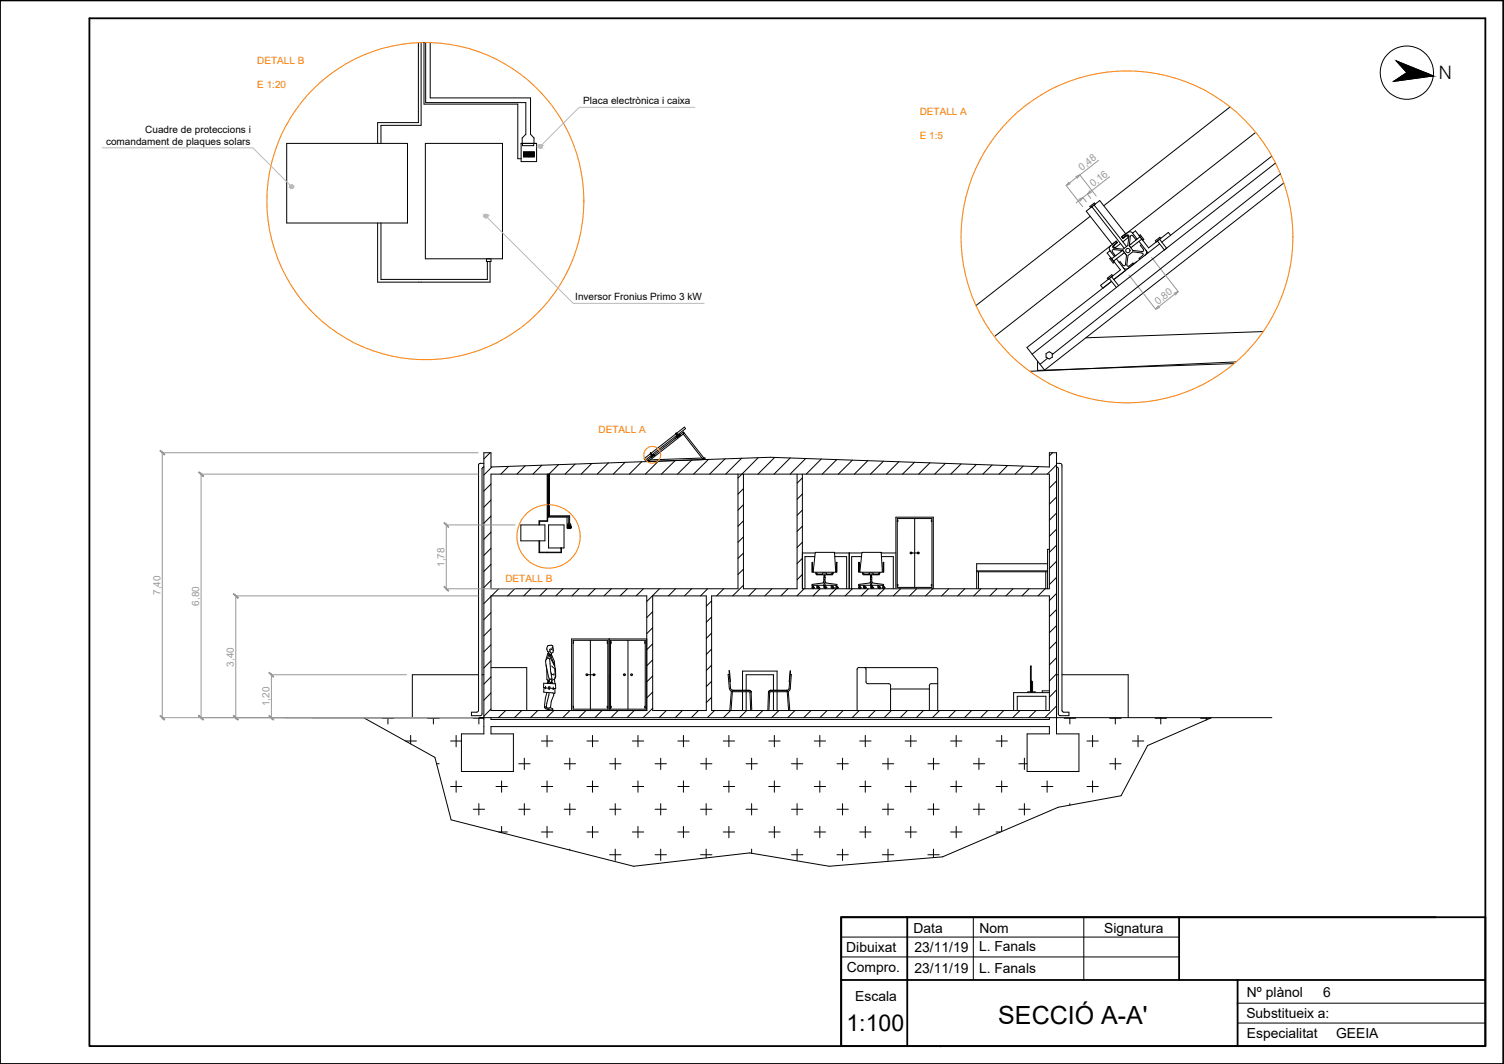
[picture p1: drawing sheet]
<svg xmlns="http://www.w3.org/2000/svg" width="420mm" height="297mm" viewBox="0 0 420 297" stroke-linecap="round" stroke-linejoin="round" font-family="sans-serif">
<!-- layer: CASA -->
<g fill="none" stroke="#000" stroke-width=".28">
<path d="M116.9 11.9v22.3h-11.4v5.8M117.6 11.9v23.1h-11.2v5M118.4 11.9v17.2h26.3v15.2h.9M118.9 11.9v16.7h28v8.9l-1 1v1.5M120.2 11.9v15.4h28v10.2l1 1v1.5M391.2 17.5v.7M392.7 19.9l3.3 .4M343.7 29.8l-35.3 27.6M350.8 36.9l-35.8 28M390.7 21.8l-.1 .7M393 20.3l-3.7 2.4 11.1-1.5M393 20.3l-2.9-3.3 10.3 4.2"/>
<path d="M393 20.3l7.4 .9M398 20.2l-.1 .3 1.3 .2M80.1 40h33.7v22.3h-33.7zM118.8 40h21.6v32.2h-21.6zM145.6 40h4.1M305 57.7l9.1 11.6M305.6 57.2l-.6 .5M305.6 57.2l.3-.2-.2-.3-1.2 .9 .2 .3 .3-.2M305.6 57.2l9.1 11.6M355.3 43.6l-30.7 24M356.3 45.5l-43.8 34.2M357.7 48.5l-63.7 50.5"/>
<path d="M358.6 51.1l-66.8 52.2-4.9-6.3 23.6-18.4-2.4 1.9-.6-.8 5.5-4.4-3.7-4.7 .8-.6M105.5 62.3v16.5h31.4v-5.8M106.4 62.3v15.7h29.7v-5M135.9 72.2v.8h1.3v-.8M304.5 60.4l-31.9 24.9M309.9 77.8l2 2.4M310.1 70l1.3 1.7M310.3 68.6a.98 .98 0 0 0-.2 1.4M310.3 68.6l-32.5 25.4M310.5 77.2l-.6 .6M310.5 77.2l.4-.2-.3-.3-1.3 1 .3 .3 .3-.2M310.5 77.2l2 2.5"/>
<path d="M310.6 72.2l.5 .7M310.6 72.2l-.3-.2-.3 .2 1 1.2 .3-.2-.2-.3M311.2 68.5l-.1 .4 .3 .2M311.2 68.5a.36 .36 0 0 0 0 .5 .36 .36 0 0 0 .5 0M311.3 71.5l.2-.2-.8-1.1 .2-.5 2.8 .3 1 1.3-.3 2.7-.5 .2-1-1.1-.3 .2M311.9 72.2l2.5 3.3M312.5 79.7l-.6 .5M313.1 68l-1.4 1.1M313.5 70l-2.9 2.2M314.1 70.5l-3 2.4M314.6 65.9l-1 .7-.3-.4 1.2-1-7.3-9.2-3.8 3 7.3 9.2 1.1-.9 .4 .4-1 .8M314.6 65.9h.5l.1 .3"/>
<path d="M314.6 65.9a.35 .35 0 0 1 .5 0 .35 .35 0 0 1-.1 .5l-1.3 1.1M314.6 65.9l-.9 .6M315 64.9a1 1 0 0 1 1.4 .2M315 64.9l-1.5 1.2 .2 .3 1.2-.8 .4 .1-.3 2.9-1.3 1-2.7-.4-.1-.5 1.1-1-.2-.3-1.5 1.2M316.4 65.1l1.3 1.6M316.4 65.1l.8-.6 3.7 4.7 5.5-4.3 .6 .8M317.5 73.1l-2.3 1.8a.98 .98 0 0 1-1.4-.2M317.6 66.7l-.3 .2-.9-1.1h-.5l-.4 2.8M318.2 67.4l2.5 3.2M318.4 72.4l-.2-.3 1.2-1-.3-.5-2.7-.3-1.3 1-.2 2.9 .5 .1 1.1-.9 .2 .3M318.5 66.1l.5 .6M318.5 66.1l-3 2.4"/>
<path d="M318.5 66.1l-.3-.3 .4-.2 .9 1.2-.3 .3-.2-.4M318.9 68.3l-.3 .2 .9 1.2-.3 .5-2.7-.3-1-1.3M319 66.7l-3.1 2.5-.4-.6M320.1 69.8a.98 .98 0 0 1-.2 1.4M323.9 68.1l-12.8 9.9M323.9 66.8l-.6 .5M323.9 66.8l.4-.3-.3-.3-1.3 1 .3 .3 .3-.2M323.9 66.8l2 2.5-.6 .5-2-2.5M292.2 98.7l.9-.5 .9 .5v1l-.9 .5-.9-.5zM292.7 100l-2.2 1.7M311.9 80.2l-23.6 18.7M352.9 92.6l-49.5 1.7"/>
<path d="M289.9 100.9v2.5l54.9-1.9M345.3 101l-57.6 2.7M135.2 129.4h-1l-.5 .3v68.6l-.4 .5h-1.6v1h2.5l.5-.4v-68.6l.5-.4M135.2 126.4h2v4l78-2.7 78 2.7v-4h1.9v78.5h6.3v10.5h-14.5v-10.5h6.3v-2.1h-156v2.1h6.2v10.5h-14.5v-10.5h6.3zM136.9 126.4l-1.7 1.7M137.2 135.1l-2 2M137.2 139.6l-2 2M137.4 130.4l-2.2 2.2M142.1 130.2l-2.2 2.2M146.7 130l-2.3 2.4M151.4 129.9l-2.5 2.5M152.9 132.4v13h-2.3v1.1"/>
<path d="M153 132.4v13.1h-2.3v1M153.2 132.4v11.9h5.2v3.1h.2M153.2 132.4v11.9h5.7v1.7l-.2 .5M153.5 132.4v11.6h5.6l.2 2.5M156 129.7l-2.6 2.7M160.7 129.6l-2.8 2.8M165.3 129.4l-3 3M170 129.2l-3.2 3.2M174.6 129.1l-3.3 3.3M179.3 128.9l-3.5 3.5M181 128.7v.1M181.1 128.7h.1"/>
<path d="M181.2 128.6l-.1 .1M181.7 126.7l-1.7 1.3 .3 .5 1.7-1.4M181.9 127.5l.2 .2M182 127.1v.1M182 127.2h.1M182 127.1h.1M182 127.2h.2M182 127.1l.2 .1M182.1 127.3l.1 .2-.2 .1M182.1 127l-.2 .2 .2 .3-.2 .2 .1-.1M182.1 127v.1M182.1 127.3h.1"/>
<path d="M182.1 127.3l.1 .1M182.2 127.4h.1M182.2 127h.1M182.2 127.2h.1M182.2 127.2h-.1M182.2 127.1l-.5-.6 .5 .6M182.2 126.9h.1M182.2 126.9v.1M182.2 127.2v.2M182.2 126.9l-.4-.4-.1 .1 .3 .5M182.2 127l-.2 .1M182.2 127.1l.1 .1"/>
<path d="M182.2 126.9v.2M182.2 127.1h.1M182.3 127.1h.1M182.3 126.9l-.1 .2M182.3 127.2h-.1M182.3 126.9l.2 .2 .3-.2M182.3 127.2h.1M182.4 127l.1 .2M182.4 127.3l-.2 .1M182.4 127.1l-.3 .1M182.4 127.1h.1M182.4 127.2h.1"/>
<path d="M182.4 127.2v.1M182.4 127.1l.1 .1M182.5 127.2h-.1M182.7 127l.1 .2-.2-.2M183.9 128.7l-3.6 3.7M188.6 128.6l-3.8 3.8M188.8 121.1l-6.9 5.4M188.8 121l.5 .6M189 121l2.2-1.8 .3 .5-2.3 1.7M189.1 121.6l.2 .3M189.1 121.6l.1 .3-.2 .3M189.1 121.6h.1"/>
<path d="M189.1 121.6v.1M189.1 122l.1 .1-.1-.1M189.1 122l-.1 .2M189.1 121.7h.1M189.1 121.5l-6.9 5.4M189.1 121.5v.1M189.1 121.6h.2M189.1 121.7l.2 .2M189.2 121.8h.1M189.2 121.4h.1M189.2 121.7h.1M189.2 121.7h-.1"/>
<path d="M189.2 121.6v.1M189.4 121.6h.1M189.3 121.8h.1M189.3 121.9l-.8 .6M189.3 121.9h.1M189.3 121.6v.1M189.3 121.4l-.4-.5-.2 .2 .4 .4M189.3 121.4h.1M189.3 121.4h-.1M189.3 121.9l-.3 .3M189.3 121.6h.1M189.3 121.4l.1 .2"/>
<path d="M189.3 121.7v.1M189.4 121.4l-.1 .2M189.4 121.4h.1M189.4 121.4l.2 .3-.1-.2M189.4 121.4v.1M189.4 121.8l-.3 .2M189.4 121.8h.1M189.4 121.6l.1 .1M189.4 121.5h.1M189.5 121.7h.1M189.5 121.6h.1M189.5 121.7h-.2"/>
<path d="M189.5 121.5l-.1 .1M189.5 121.6v.1M189.6 121.6v.1M189.6 121.7l-.3 .2M189.8 121.5h.1M189.8 121.5l-.2 .2M189.9 121.4l-.3 .3M189.9 121.4h.1M189.9 121.4l-.3 .2-.2-.2M189.9 121.4l-.1 .1M191 120.9h.1M191.2 120.9l-10.1 7.9-.3-.3 1.2-.9"/>
<path d="M191.2 120.9l5.6 7.1-.4 .3-5.5-7.1M191.2 120.9l-.3-.3-8.9 7M193.3 128.4l-4 4M196.1 127.9l-14.4 .5M196.4 128h.1M196.6 127.9l.3-.1 .1 .5h-.4M197.9 128.3l-4.1 4.1M202.6 128.1l-4.4 4.3M206.2 132.4v32h-69v-32h156v32h-69v-32M207.2 127.9l-4.5 4.5M207.7 136.4l-1.5 1.6M207.7 132.4v32h15v-32"/>
<path d="M211.8 127.7l-5.6 5.8M216.4 127.7l-4.6 4.7M220.8 127.8l-4.6 4.6M224.2 133.4l-1.5 1.5M224.2 137.9l-1.5 1.5M225.1 128l-4.4 4.4M229.4 128.1l-4.2 4.3M233.8 128.3l-4.1 4.1M238.1 128.5l-3.9 3.9M242.4 128.6l-3.7 3.8M246.8 128.8l-3.6 3.6M251.1 128.9l-3.5 3.5"/>
<path d="M255.5 129.1l-3.4 3.3M259.8 129.2l-3.2 3.2M264.1 129.4l-3 3M268.5 129.5l-2.9 2.9M272.8 129.7l-2.7 2.7M277.2 129.8l-2.6 2.6M281.5 129.9l-2.4 2.5M285.8 130.1l-2.2 2.3M290.2 130.3l-2.1 2.1M294 126.4l-.8 .9M295.1 129.4h1.2l.4 .4v68.6l.5 .4h1.4v1h-2.5l-.4-.4v-68.7l-.6-.3M295.1 129.8l-2.5 2.6"/>
<path d="M295.1 134.3l-1.9 2M295.1 138.8l-1.9 1.9M137.2 144.1l-2 2M137.2 148.6l-2 2M137.2 153.1l-2 2M137.2 157.6l-2 1.9M145.5 146.5h6.7v4.5h-6.7zM150.6 151v3.3h6.2l.1-1.3M150.7 151v3.2h6v-1.1M153.2 146.5h4.4v6.5h-4.4zM156.7 153l.2 .1M158.6 146.5h.8"/>
<path d="M207.7 140.9l-1.5 1.5M207.7 145.4l-1.5 1.5M207.7 149.9l-1.5 1.5M207.7 154.4l-1.5 1.5M207.7 158.9l-1.5 1.5M224.2 142.4l-1.5 1.5M224.2 146.9l-1.5 1.5M224.2 151.4l-1.5 1.5M224.2 155.9l-1.5 1.4M224.9 155.4v9M249.6 155.4v9M250.7 144.8h9.6v19.2h-9.6z"/>
<path d="M250.7 145.2h.1v.4h-.1M254.5 154.4h2M255.5 144.8v19.2M260.3 145.2h-.1v.4h.1M272.8 159.4h19.9M272.8 159.6h19.9M273.3 159.6v4.8M292.1 159.6v4.8M292.7 157.4h-19.9v7M293.2 153.4h-.5v11M295.1 143.2l-1.9 2M295.1 147.7l-1.9 2"/>
<path d="M295.1 152.2l-1.9 2M295.1 156.7l-1.9 2M137.2 162l-2 2M137.2 166.5l-2 2M137.2 171l-2 2M137.2 175.5l-2 2M137.2 180l-2 2M137.2 166.4h43.5v32h-43.5zM139.3 164.4l-2 2M143.8 164.4l-2 2M148.3 164.4l-2 2M152.8 164.4l-2 2"/>
<path d="M157.3 164.4l-2 2M160.1 178.8h9.7v19.2h-9.7zM160.1 179.2v.4M161.8 164.4l-2 2M164.9 178.8v19.2M166.3 164.4l-2 2M169.8 179.2h-.2v.4h.2M170.2 178.4v20M170.6 178.8h9.7v19.2h-9.7zM170.6 179.2h.1v.4h-.1M170.8 164.4l-2.1 2M175.3 164.4l-2.1 2"/>
<path d="M175.4 178.8v19.2M179.7 164.4l-2 2M180.3 179.2v.4M180.7 178.4h-21v20M182.3 170.8l-1.6 1.6M182.3 175.2l-1.6 1.7M182.3 179.7l-1.6 1.7M182.3 166.4h15v32h-15zM184.2 164.4l-3.5 3.5M188.7 164.4l-2 2M193.2 164.4l-2 2M197.7 164.4l-2 2"/>
<path d="M198.8 167.8l-1.5 1.4M198.8 172.2l-1.5 1.5M198.8 176.7l-1.5 1.5M198.8 166.4h94.4v32h-94.4zM202.2 164.4l-2 2M207.7 163.4l-3 3M211.2 164.4l-2 2M215.6 164.4l-1.9 2M220.1 164.4l-2 2M224.2 160.3l-1.5 1.6M224.6 164.4l-2 2M229.1 164.4l-2 2"/>
<path d="M233.6 164.4l-2 2M238.1 164.4l-2 2M242.6 164.4l-2 2M247.1 164.4l-2 2M250.3 164.4v-20h10.4v20M250.7 163.2h.1v.4h-.1M251.6 164.4l-2 2M256.1 164.4l-2 2M260.3 163.2h-.1v.4h.1M260.6 164.4l-2 2M265 164.4l-1.9 2M269.5 164.4l-2 2"/>
<path d="M274 164.4l-2 2M278.5 164.4l-2 2M283 164.4l-2 2M287.5 164.4l-2 2M292 164.4l-2 2M295.1 161.2l-1.9 2M295.1 165.7l-1.9 2M295.1 170.2l-1.9 2M295.1 174.7l-1.9 1.9M295.1 179.1l-1.9 2M133.7 188.4h-18.5v11.9M134.7 188.4h.5"/>
<path d="M137.2 184.5l-2 2M137.2 189l-2 2M137.2 193.4l-2 2.1M137.2 197.9l-2 2.1M137.2 186.4h10v12M141.3 198.4l-2.1 1.9M145.8 198.4l-2.1 1.9M150.2 198.4l-2 1.9M154.7 198.4l-2 1.9M159.2 198.4l-2 1.9M160.1 197.2v.4M163.7 198.4l-2 1.9"/>
<path d="M164 188.4h1.9M168.2 198.4l-2 1.9M169.8 197.2h-.2v.4h.2M170.6 197.2h.1v.4h-.1M172.7 198.4l-2 1.9M177.2 198.4l-2 1.9M180.3 197.2v.4M182.3 184.2l-1.6 1.7M182.3 188.7l-1.6 1.7M182.3 193.2l-1.6 1.6M182.3 197.7l-2.6 2.6M186.1 198.4l-2 1.9"/>
<path d="M190.6 198.4l-2 1.9M195.1 198.4l-2 1.9M198.8 181.2l-1.5 1.5M198.8 185.7l-1.5 1.5M198.8 190.2l-1.5 1.5M198.8 194.7l-1.5 1.5M199.6 198.4l-2 1.9M204.1 198.4l-2 1.9M207.4 192.7v-5.3h9.7v5.3M207.4 193.1v5.3M208.4 192.7v-4.3h7.7v4.3M208.4 193.1v5.3"/>
<path d="M208.6 198.4l-2 1.9M213.1 198.4l-2 1.9M216.1 193.1v5.3M217.1 193.1v5.3M217.6 198.4l-2 1.9M222.1 198.4l-2.1 1.9M226.6 198.4l-2.1 1.9M231.1 198.4l-2 1.9M235.5 198.4l-1.9 1.9M239.4 198.4v-11.6l.4-.4 22 .1 .2 .2v11.7M240 198.4l-2 1.9M241.4 186.4l.5 .3v3.7l.2 .3 6.3 .2 .4 .2v7.3"/>
<path d="M244.5 198.4l-2 1.9M248.8 192.3h10.8M249 198.4l-2 1.9M253.5 198.4l-2 1.9M258 198.4l-2 1.9M262 190.9h-1.9l-.5 .4v7.1M262.5 198.4l-2 1.9M267 198.4l-2 1.9M271.4 198.4l-1.9 1.9M275.9 198.4l-2 1.9M280.4 198.4l-2 1.9M284.2 198.4v-4h8v4"/>
<path d="M284.9 198.4l-2 1.9M287.1 193.4v-.2h2.1v.2M287.9 186h.2v7h-.2zM288.1 190.1l.4 .3v2.8M288.1 190.5l.1 2.7M289.4 198.4l-2 1.9M293.2 193.4h-10v5M293.2 192.9h-2v.5M295.1 183.6l-1.9 2M295.1 188.1l-1.9 2M295.1 192.6l-1.9 2M295.1 197.1l-3.2 3.2"/>
<path d="M295.1 188.4h.6M296.7 188.4h18.5v11.9M79.6 200.3h275.7M101.6 200.3l19.9 11.1 4.5 17.5 51 12.9 32.4-3.7 22.2 3.7 31.7-2.6 32.3-13.8 17.6-3.2 7.4-14.1 17.9-7.8M106.8 200.5h3.2M108.4 200.3v1.8M113.3 206.9h3M114.7 205.3v2.4M119.5 200.5h3.2M121.1 200.3v1.8M122 213.2h.7M125.9 206.9h3"/>
<path d="M125.9 219.6h3.1M127.4 205.3v3.2M127.4 218v3.2M132.2 200.5h3M133.8 200.3v1.8M137.2 200.3v.6h156v-.6M138.6 219.6h3.1M140.1 218v3.2M144.9 213.2h3.2M146.5 211.7v3.1M151.3 206.9h3.1M151.3 219.6h3.1"/>
<path d="M152.8 205.3v3.2M152.8 218v3.2M157.6 213.2h3.2M159.2 211.7v3.1M164 206.9h3.1M164 219.6h3.1M165.5 205.3v3.2M165.5 218v3.2M170.3 213.2h3.2M171.9 211.7v3.1M176.7 206.9h3.1M176.7 219.6h3.1"/>
<path d="M178.2 205.3v3.2M178.2 218v3.2M183 213.2h3.2M184.6 211.7v3.1M189.4 206.9h3.1M189.4 219.6h3.1M190.9 205.3v3.2M190.9 218v3.2M195.7 213.2h3.2M197.3 211.7v3.1M202.1 206.9h3.1M202.1 219.6h3.1"/>
<path d="M203.6 205.3v3.2M203.6 218v3.2M208.4 213.2h3.2M210 211.7v3.1M214.8 206.9h3.1M214.8 219.6h3.1M216.3 205.3v3.2M216.3 218v3.2M221.1 213.2h3.2M222.7 211.7v3.1M227.5 206.9h3.1M227.5 219.6h3.1"/>
<path d="M229 205.3v3.2M229 218v3.2M233.8 213.2h3.2M235.4 211.7v3.1M240.2 206.9h3.1M240.2 219.6h3.1M241.7 205.3v3.2M241.7 218v3.2M246.5 213.2h3.2M248.1 211.7v3.1M252.9 206.9h3.1M252.9 219.6h3.1"/>
<path d="M254.4 205.3v3.2M254.4 218v3.2M259.2 213.2h3.2M260.8 211.7v3.1M265.6 206.9h3.1M265.6 219.6h3.1M267.1 205.3v3.2M267.1 218v3.2M271.9 213.2h3.2M273.5 211.7v3.1M278.3 206.9h3.1M278.3 219.6h3.1"/>
<path d="M279.8 205.3v3.2M279.8 218v3.2M284.6 213.2h2.3M286.2 211.7v3.1M291 219.6h3.1M292.5 218v3.2M297.3 200.5h3.2M298.9 200.3v1.8M303.7 206.9h3.1M303.7 219.6h3.1M305.2 205.3v3.2M305.2 218v3.2"/>
<path d="M310 200.5h3.2M310 213.2h3.2M311.6 200.3v1.8M311.6 211.7v3.1M316.4 206.9h3.1M317.9 205.3v3.2M322.7 200.5h3.2M324.3 200.3v1.8M335.4 200.5h2.7M337 200.3v.7M132.2 225.9h3.2M133.8 224.4v3.1"/>
<path d="M139.3 232.3h2.4M140.1 230.7v1.8M144.9 225.9h3.2M146.5 224.4v3.1M151.3 232.3h3.1M152.8 230.7v3.2M157.6 225.9h3.2M159.2 224.4v3.1M159.2 237.1v.2M164 232.3h3.1M165.5 230.7v3.2M170.3 225.9h3.2"/>
<path d="M170.3 238.6h3.2M171.9 224.4v3.1M171.9 237.1v3.1M176.7 232.3h3.1M178.2 230.7v3.2M183 225.9h3.2M183 238.6h3.2M184.6 224.4v3.1M184.6 237.1v3.1M189.4 232.3h3.1M190.9 230.7v3.2M195.7 225.9h3.2"/>
<path d="M195.7 238.6h3.2M197.3 224.4v3.1M197.3 237.1v2.4M202.1 232.3h3.1M203.6 230.7v3.2M208.4 225.9h3.2M210 224.4v3.1M210 237.1v1.1M214.8 232.3h3.1M216.3 230.7v3.2M221.1 225.9h3.2M221.1 238.6h3.2"/>
<path d="M222.7 224.4v3.1M222.7 237.1v3.1M227.5 232.3h3.1M229 230.7v3.2M233.8 225.9h3.2M233.8 238.6h3.2M235.4 224.4v3.1M235.4 237.1v3.1M240.2 232.3h3.1M241.7 230.7v3.2M246.5 225.9h3.2M246.5 238.6h3.2"/>
<path d="M248.1 224.4v3.1M248.1 237.1v3.1M252.9 232.3h3.1M254.4 230.7v3.2M259.2 225.9h3.2M259.2 238.6h3.2M260.8 224.4v3.1M260.8 237.1v2.3M265.6 232.3h3.1M267.1 230.7v3.2M271.9 225.9h3.2M273.5 224.4v3.1"/>
<path d="M278.3 232.3h1.1M279.8 230.7v1.4M284.6 225.9h3.2M286.2 224.4v3.1M298.9 224.4v.4"/>
<circle cx="393" cy="20.3" r="7.4"/>
<circle cx="315.1" cy="69.9" r=".6"/>
<circle cx="254.5" cy="154.4" r=".25"/>
<circle cx="256.5" cy="154.4" r=".26"/>
<circle cx="163.9" cy="188.4" r=".24"/>
<circle cx="166" cy="188.4" r=".25"/>
<circle cx="174.4" cy="188.4" r=".26"/>
<circle cx="176.4" cy="188.4" r=".24"/>
</g>
<path d="M0 .1h419.9v296.9h-419.9zM25 5.1h390v286.9h-390zM253.4 256.1v35.9M329.4 256.1v17.5M401.1 256.1h-166.1v35.9h180v-35.9h-180v35.9M235 273.6h180M345.7 273.6v18.4" fill="none" stroke="#000" stroke-width=".51"/>
<!-- layer: FINA -->
<path d="M271.9 256.1v17.5M302.8 256.1v17.5M235 261.6h94.4M235 267.2h94.4M345.6 280.1h69.4M345.7 285.6h69.3" fill="none" stroke="#000" stroke-width=".28"/>
<path d="M262.5 292h.3M262.7 291.9v.4" fill="none" stroke="#000" stroke-width=".28"/>
<!-- layer: 0 -->
<g fill="none" stroke="#000" stroke-width=".28">
<path d="M152 192l-.1 1.2 3 .4 .1-1.4M152.1 197.3v.3l.4 .2M152.2 192.2h.2M152.4 191.6v.7M152.6 185.8l.2 3.9 .7 .2M152.8 193.3l-.4 1.6-.3 2.2 .5 .3-.2 .5 1.6 .3 .4-.1v-.2l-.7-.3M153 182.7l-.5 1.4M153 189.9l.1 .4M153 182.6l1.9 3.2M153.1 182.3l-.1 .3M153.1 192.1l-1.3-.2 .1-1.2 3.3 .2v1.3l-1.4-.1M153.2 182.3a9.4 9.4 0 0 1 1.9 7l-.3 .4-.6 .2"/>
<path d="M153.2 183l-.2 .7 .5 .2 .3 3.7 .4 2h-.8l-.4-1.9-.6-3.2 .5-.8M153.3 190.3l-.4 .4M153.3 191.7l.3 .1v.3h-.4l.1-.3M153.4 193.4l-.8 4.1 .5 .2 .7-.2 .2-1.7 .7-2.3M153.4 192.1l-.1 .3 .2-.2M153.5 190.4h-.3l-.2 .4M153.6 181.3l.3-.1 .2 .2M153.7 182.1l.3 .1M154 189.6l.2 .5-.4 .5-.5-.5 .3-.5M154.1 190.5l.1 .3M154.1 187.9v.4l.6 .1v-.3M154.1 185.9l.6 .6"/>
<path d="M154.1 182.9l.8 1.7 .1 1.3M154.1 190.3l.4 .5M154.2 180.8h.2M154.3 181l-.1 .3M154.4 180.8v-.5l-.4-.2-1 .2a1.28 1.28 0 0 0 .3 1.8l.1-.3h.3l-.2-.5M154.4 180.8l.2 .8M154.4 192.3l.3 .1M154.6 191.8v.7M154.7 181.6l-.6 1.1-.6-.1 .6 .1-.1 .5-.3-.3M154.9 189.6l.1 1.3M154.9 186.5l.3 2.5-.2 .2M203.8 188.3h-.4l.4 4"/>
<path d="M203.8 192.2a.95 .95 0 0 0 .9 .9M203.9 190.3l-.2-3 .4 4.9M204.1 192.2l.1 .3 .5 .3M204.3 193l-.4 5.4M204.6 193.1l-.4 5.3M204.6 192.7v.1M204.7 192.6h.1M204.7 192.7h4.5l.7 .4M204.7 192.8h4.5l.5 .2 .1 .4 .2 5M204.7 193.1h4.5l.3 .3M209.5 193.4l.2 5M209.9 193.1l-.1 .1"/>
<path d="M214.6 193.1l.2 .1M215 193.4l-.2 5M219.8 192.7h-4.5l-.6 .4M219.8 192.8h-4.5l-.4 .2-.2 .4-.2 5M219.9 192.7v.1M219.9 192.6h-.1M219.9 193.1l.4 5.3M220.2 193l.4 5.4M220.7 187.3l-.1 3M220.8 188.3h.3l-.3 3.9a.95 .95 0 0 1-1 .9h-4.5l-.3 .3M220.9 187.3l-.5 4.9-.1 .3-.5 .3"/>
</g>
<!-- layer: VISTA_2 -->
<path d="M224.2 154.4h3.5M224.9 155.4h2.7M233.1 154.4h7.6M233.2 155.4h3.3v9M237.2 154.4v10M240.7 155.4h-2.8v9M246.2 154.4h4.1M246.3 155.4h3.3" fill="none" stroke="#000" stroke-width=".28"/>
<!-- layer: SEDERE -->
<g fill="none" stroke="#000" stroke-width=".28">
<path d="M226.8 157h.2v2.8h-.2zM227.8 154.2h5.3l.4 5.6h-6.3zM227.8 159.9h.3l.2 .4h1.5v-.3h1v.3h1.4l.3-.4h.3l-.2 .6h-4.6zM233.6 157h.2v2.8h-.2zM239.9 157h.2v2.8h-.2zM240.8 154.2h5.4l.3 5.6h-6.3zM240.9 159.9h.3l.2 .4h1.4v-.3h1.1v.3h1.4l.2-.4h.3l-.2 .6h-4.5zM246.7 157h.2v2.8h-.2zM226.8 163.3v.4h.3v-.2M226.9 164.1h.1M227 163.7l.3 .1 .2 .3M227.3 164.1h.1"/>
<path d="M228.2 163.4v.7M228.3 164.1h.1M228.4 163.4l.1 .3 .3 .1 .1 .3M228.8 164.1h.1M230.1 162.5l-.2 .2-3 .5M230.1 162.5h.1M230.1 162.5v-.3h.4v.3M230.1 163.4l-2.9 .1M230.1 161.2h.4v.8h-.4zM230.1 163.4l.2-.7 .2 .7M230.1 163.4l.2 .2 .2-.2M230.2 160.6h.3v.5h-.3z"/>
<path d="M230.2 163.6v.5M230.3 164.1l.3-.2 .2 .2M230.3 164.1l.3 .2 .2-.2M230.3 164.1h.1M230.4 163.6v.2M230.5 163.7l.3 .1 .1 .3M230.6 162.5l.2 .2M230.7 162.8l3.1 .4M230.8 164.1h.1M232.2 163.4v.7M232.3 164.1h.1M232.5 163.4v.4"/>
<path d="M232.5 163.7l.3 .1 .2 .3M232.8 164.1h.1M233.5 164.1h.1M233.7 163.7l.3 .1 .1 .3M233.8 163.3v.4h-.3l-.1-.3h-2.9M234 164.1h.1M239.9 163.3v.4h.3l.1-.3M239.9 164.1l.2-.2 .3 .2M239.9 164.1l.2 .2 .3-.2M239.9 164.1h.1M240 163.7l.3 .1 .2 .3M240.3 163.4h2.9"/>
<path d="M240.4 164.1h.1M241.2 163.4v.7M241.3 164.1h.1M241.5 163.4v.4M241.5 163.7l.3 .1 .2 .3M241.8 164.1h.1M243.2 162.5l-.2 .2-3.1 .5M243.2 162.5h.1M243.2 162.5v-.3h.4l.2 .5M243.2 161.2h.3v.8h-.3zM243.2 160.6h.3v.5h-.3zM243.2 163.4l.2 .2 .2-.2"/>
<path d="M243.2 163.6v.5M243.4 164.1l.2-.2 .2 .2M243.4 164.1l.2 .2 .2-.2M243.4 164.1h.1M243.4 162.8l.1 .6h2.9M243.5 162.8l-.3 .6M243.5 163.7l.3 .1 .2 .3M243.5 163.6v.2M243.8 162.8l3 .4M243.8 164.1h.1M245.2 163.4v.7M245.4 164.1l.2-.2 .3 .2"/>
<path d="M245.4 164.1l.2 .2 .3-.2M245.4 164.1h.1M245.5 163.4v.4M245.5 163.7l.4 .1 .1 .3M245.8 164.1h.1M246.5 164.1h.1M246.7 163.7l.3 .1 .2 .3M246.8 163.3v.4h-.3l-.1-.3M247 164.1h.1"/>
<circle cx="227.1" cy="164.1" r=".23"/>
<circle cx="228.6" cy="164.1" r=".23"/>
<circle cx="232.6" cy="164.1" r=".23"/>
<circle cx="233.8" cy="164.1" r=".23"/>
<circle cx="241.6" cy="164.1" r=".23"/>
<circle cx="246.8" cy="164.1" r=".23"/>
</g>
<!-- layer: VISTA_2 -->
<path d="M250.3 154.4v10M159.7 188.4v10M170.2 188.4v10" fill="none" stroke="#bababa" stroke-width=".28"/>
<!-- layer: VISTA -->
<g fill="#000" stroke="#000" stroke-width=".28">
<path d="M390.1 17l8 3.3h-5.1z"/>
<path d="M393 20.3l7.4 .9-2.3-.9zM391.7 21.2l1.3-.9 7.4 .9zM389.3 22.7l11.1-1.5h-8.7z"/>
</g>
<!-- layer: COTES -->
<g fill="none" stroke="#989898" stroke-width=".28">
<path d="M297.9 51.8l4.5 5.9M300.7 49.6l-1.9 1.5M301.6 55.9l-1 .7M304.7 55.4l-.9-1.2-1.3 .9 1 1.3M306.9 44.8l-5.2 4 4.5 5.9M310 49.3l-5.3 4.2M315.4 76.8l7.4 9.5M321.7 71.9l7.4 9.5M328.2 82.1l-4.4 3.5M45.3 126.4h88.3M45.3 126v74.8M56.2 132.4h77.4"/>
<path d="M56.2 132v68.8M124.7 146.5h19.2M124.7 146.2v18.6M65.9 166.4h67.7M65.9 166v34.8M124.7 164.4h19.2M75.8 188.4h37.8M75.8 188v12.8M45.3 200.3h88.3"/>
</g>
<!-- layer: 0 -->
<g fill="#989898" stroke="#989898" stroke-width=".28">
<path d="M75.3 199.7l-.2 .1 1.4 1.1zM75.1 199.8l1.4 1.1-.2 .1z"/>
<path d="M75.1 187.8l1.2 1.2 .2-.1zM75.1 187.8l.2-.1 1.2 1.2z"/>
<path d="M65.3 199.7l-.1 .1 1.3 1.1zM65.2 199.8l1.3 1.1-.1 .1z"/>
<path d="M65.2 165.8l1.2 1.2 .1-.1zM65.2 165.8l.1-.1 1.2 1.2z"/>
<path d="M55.6 199.7l-.1 .1 1.4 1.1zM55.5 199.8l1.4 1.1-.2 .1z"/>
<path d="M55.5 131.9l1.2 1.1 .2-.1zM55.6 131.7l1.3 1.2-1.4-1z"/>
<path d="M44.8 199.7l-.1 .1 1.3 1.1zM44.7 199.8l1.3 1.1-.1 .1z"/>
<path d="M44.7 125.8l1.2 1.2 .1-.1zM44.8 125.7l1.2 1.2-1.3-1.1z"/>
<path d="M124 146l1.2 1.2 .1-.1zM124 146l.2-.1 1.1 1.2z"/>
<path d="M124.2 163.7l-.2 .1 1.3 1.1zM124 163.8l1.3 1.1-.1 .1z"/>
</g>
<!-- layer: CAIXA -->
<g fill="none" stroke="#000" stroke-width=".28">
<path d="M145.6 40h4.3v5.1h-4.3zM146 40v.7h3.1v-.7M146.3 42.4h2.9zM146.3 42.5l2.9 .1zM146.3 42.7h2.9zM146.3 42.9h.1M146.3 43h.1M146.3 43.2h2.9zM146.3 43.3h.1M146.3 43.5h2.9zM146.3 43.6h2.9zM146.3 43.8h.1"/>
<path d="M149.2 43.8h-2.9M149.2 42.9h.1M149.2 43h.1M149.2 43.3h.1M149.2 43.8h.1M149.2 43.3h-2.9M149.2 43h-2.9M149.2 42.9h-2.9M158.6 146.5h.9v1.1h-.9zM158.7 146.5h.6M158.7 147.3h.1M158.7 147.2h.1"/>
<path d="M158.7 147.1h.1M158.7 147.1h.6M158.7 147.3h.6M158.7 147.2h.6M159.3 147.3h.1M159.3 147.2h.1M159.3 147.1h.1"/>
</g>
<g fill="none" stroke="#ff7f00" stroke-width=".28">
<circle cx="118.8" cy="56.1" r="44.3"/>
<circle cx="314.8" cy="66.1" r="46.3"/>
<circle cx="182.2" cy="127" r="2.34"/>
<circle cx="153.2" cy="149.8" r="8.9"/>
</g>
<!-- layer: 1 -->
<g fill="none" stroke="#000" stroke-width=".28">
<path d="M181.7 126.6h.1M182 127.3h.1M182 127.5l-.1 .1M182.4 126.9l.1 .1M182.4 127h.1M182.4 127v.1M182.6 127h.1M182.7 127h.1M182.7 127h-.1M188.8 121h.1M189.1 122h.1M189.1 121.7h.1"/>
<path d="M189.1 121.7v.1M189.1 121.8h.1M189.2 121.7l-.1 .1M189.5 121.4h.1M189.5 121.4l-.1 .1M189.5 121.4v.1M189.5 121.5h.1M189.7 121.5h.1M189.8 121.4l-.1 .1"/>
</g>
<!-- layer: 0 -->
<path d="M298.6 50.8l-.7 1 1.1-.5M298.8 51.1l-.9 .7M300.5 49.3l1.2-.5-.8 1M301.4 55.7l1.1-.6-.7 1.1M301.7 48.8l-1 .8M302.5 55.1l-.9 .8M304.5 53.2l-.7 1 1.1-.5M304.7 53.5l-.9 .7M323.6 85.3l-.8 1 1.2-.5M323.8 85.6l-1 .7M328 81.9l1.1-.5-.7 1M329.1 81.4l-.9 .7" fill="none" stroke="#989898" stroke-width=".28"/>
<!-- layer: Fletxes -->
<g fill="none" stroke="#bababa" stroke-width=".28">
<path d="M194.1 30h-32.3l-10.8 10.8M28.6 41.3h42l10.9 10.8M135.7 60.3l24.4 24.4h36.6"/>
<circle cx="81.5" cy="52.1" r=".46"/>
<circle cx="150.9" cy="40.8" r=".45"/>
<circle cx="135.8" cy="60.3" r=".46"/>
</g>
<g fill="#bababa" stroke="#bababa" stroke-width=".28">
<path d="M150.9 40.4h.2zM150.8 40.4h.3z"/>
<path d="M150.8 40.4h.3zM150.7 40.4h.4z"/>
<path d="M150.7 40.4l.5 .1zM150.7 40.5h.5z"/>
<path d="M150.7 40.5h.6zM150.7 40.5h.6z"/>
<path d="M150.6 40.5l.7 .1zM150.5 40.6h.8z"/>
<path d="M150.5 40.6l.9 .1zM150.5 40.6l.9 .1z"/>
<path d="M150.5 40.7l.9 .1zM150.5 40.7l.9 .1z"/>
<path d="M150.5 40.8h.9zM150.5 40.8h.9z"/>
<path d="M150.5 40.8l.9 .1zM150.5 40.8l.9 .1z"/>
<path d="M150.5 40.9l.9 .1zM150.5 40.9l.9 .1z"/>
<path d="M150.5 41h.9zM150.5 41l.8 .1z"/>
<path d="M150.5 41.1h.8zM150.5 41.1h.8z"/>
<path d="M150.6 41.1h.7zM150.6 41.1l.6 .1z"/>
<path d="M150.7 41.2h.5zM150.7 41.2l.4 .1z"/>
<path d="M150.7 41.3h.4zM150.7 41.3h.4z"/>
<path d="M150.8 41.3h.3zM150.8 41.3h.2z"/>
<path d="M81.4 51.7h.2zM81.4 51.7h.2z"/>
<path d="M81.4 51.7h.3zM81.3 51.7h.4z"/>
<path d="M81.3 51.7l.4 .1zM81.2 51.8h.5z"/>
<path d="M81.2 51.8h.6zM81.2 51.8h.6z"/>
<path d="M81.2 51.8l.7 .1zM81.1 51.9h.8z"/>
<path d="M81.1 51.9l.8 .1zM81.1 51.9l.8 .1z"/>
<path d="M81.1 52l.8 .1zM81.1 52l.8 .1z"/>
<path d="M81 52.1h.9zM81 52.1h.9z"/>
<path d="M81 52.1l.9 .1zM81 52.1l.9 .1z"/>
<path d="M81 52.2l.9 .1zM81 52.2l.9 .1z"/>
<path d="M81.1 52.3h.8zM81.1 52.3l.8 .1z"/>
<path d="M81.1 52.4h.8zM81.1 52.4h.7z"/>
<path d="M81.2 52.4h.6zM81.2 52.4l.5 .1z"/>
<path d="M81.2 52.5h.5zM81.2 52.5h.5z"/>
<path d="M81.3 52.5h.4zM81.3 52.5l.3 .1z"/>
<path d="M81.4 52.6h.2zM81.4 52.6h.1z"/>
<path d="M135.7 59.8l.1 .1zM135.6 59.9h.2z"/>
<path d="M135.6 59.9h.3zM135.6 59.9h.3z"/>
<path d="M135.6 59.9l.4 .1zM135.5 60h.5z"/>
<path d="M135.5 60h.6zM135.4 60h.7z"/>
<path d="M135.4 60l.7 .1zM135.4 60l.7 .1z"/>
<path d="M135.3 60.1h.9zM135.3 60.1h.9z"/>
<path d="M135.3 60.1l.9 .1zM135.3 60.1l.9 .1z"/>
<path d="M135.3 60.2l.9 .1zM135.3 60.2l.9 .1z"/>
<path d="M135.3 60.3l.9 .1zM135.3 60.3l.9 .1z"/>
<path d="M135.3 60.4l.9 .1zM135.3 60.4l.9 .1z"/>
<path d="M135.3 60.5h.9zM135.3 60.5l.8 .1z"/>
<path d="M135.3 60.6h.8zM135.3 60.6h.8z"/>
<path d="M135.4 60.6h.7zM135.4 60.6l.6 .1z"/>
<path d="M135.5 60.7h.5zM135.5 60.7h.4z"/>
<path d="M135.6 60.7h.3zM135.6 60.7l.2 .1z"/>
<path d="M135.6 60.8h.2zM135.6 60.8h.2z"/>
</g>
<text font-size="7" x="278.9" y="285.9">SECCIÓ A-A'</text>
<text font-size="6.4" x="236.5" y="287.9">1:100</text>
<text font-size="5.2" x="402" y="22">N</text>
<g font-size="3.9">
<text x="255.2" y="260.3">Data</text>
<text x="273.6" y="260.3">Nom</text>
<text x="308.5" y="260.3">Signatura</text>
<text x="236.4" y="265.7">Dibuixat</text>
<text x="255.5" y="265.8">23/11/19</text>
<text x="273.5" y="265.5">L. Fanals</text>
<text x="236.6" y="271.5">Compro.</text>
<text x="255.5" y="271.6">23/11/19</text>
<text x="273.5" y="271.7">L. Fanals</text>
<text x="238.9" y="279.6">Escala</text>
<text x="348.4" y="278.3">Nº plànol</text>
<text x="369.6" y="278.2">6</text>
<text x="348.2" y="284.1">Substitueix a:</text>
<text x="348.4" y="289.7">Especialitat</text>
<text x="373.3" y="289.9">GEEIA</text>
</g>
<g font-size="2.8" fill="#ff7f00">
<text x="71.9" y="17.9">DETALL B</text>
<text x="71.9" y="24.5">E 1:20</text>
<text x="256.9" y="32.2">DETALL A</text>
<text x="256.9" y="38.9">E 1:5</text>
<text x="167.2" y="121">DETALL A</text>
<text x="141.2" y="162.5">DETALL B</text>
</g>
<g font-size="2.8">
<text x="162.9" y="28.9">Placa electrònica i caixa</text>
<text x="29.6" y="40.5">comandament de plaques solars</text>
<text x="40.6" y="37.1">Cuadre de proteccions i</text>
<text x="160.7" y="83.8">Inversor Fronius Primo 3 kW</text>
</g>
<g font-size="2.8" fill="#989898">
<text x="302.3" y="47.7" transform="rotate(-38 302.3 47.7)">0,48</text>
<text x="305.4" y="52.3" transform="rotate(-38 305.4 52.3)">0,16</text>
<text x="323.5" y="85.1" transform="rotate(-38 323.5 85.1)">0,80</text>
<text x="124.2" y="158.3" transform="rotate(-90 124.2 158.3)">1,78</text>
<text x="44.8" y="166.1" transform="rotate(-90 44.8 166.1)">7,40</text>
<text x="55.7" y="169.1" transform="rotate(-90 55.7 169.1)">6,80</text>
<text x="65.4" y="186.1" transform="rotate(-90 65.4 186.1)">3,40</text>
<text x="75.3" y="197.2" transform="rotate(-90 75.3 197.2)">1,20</text>
</g>
</svg>
